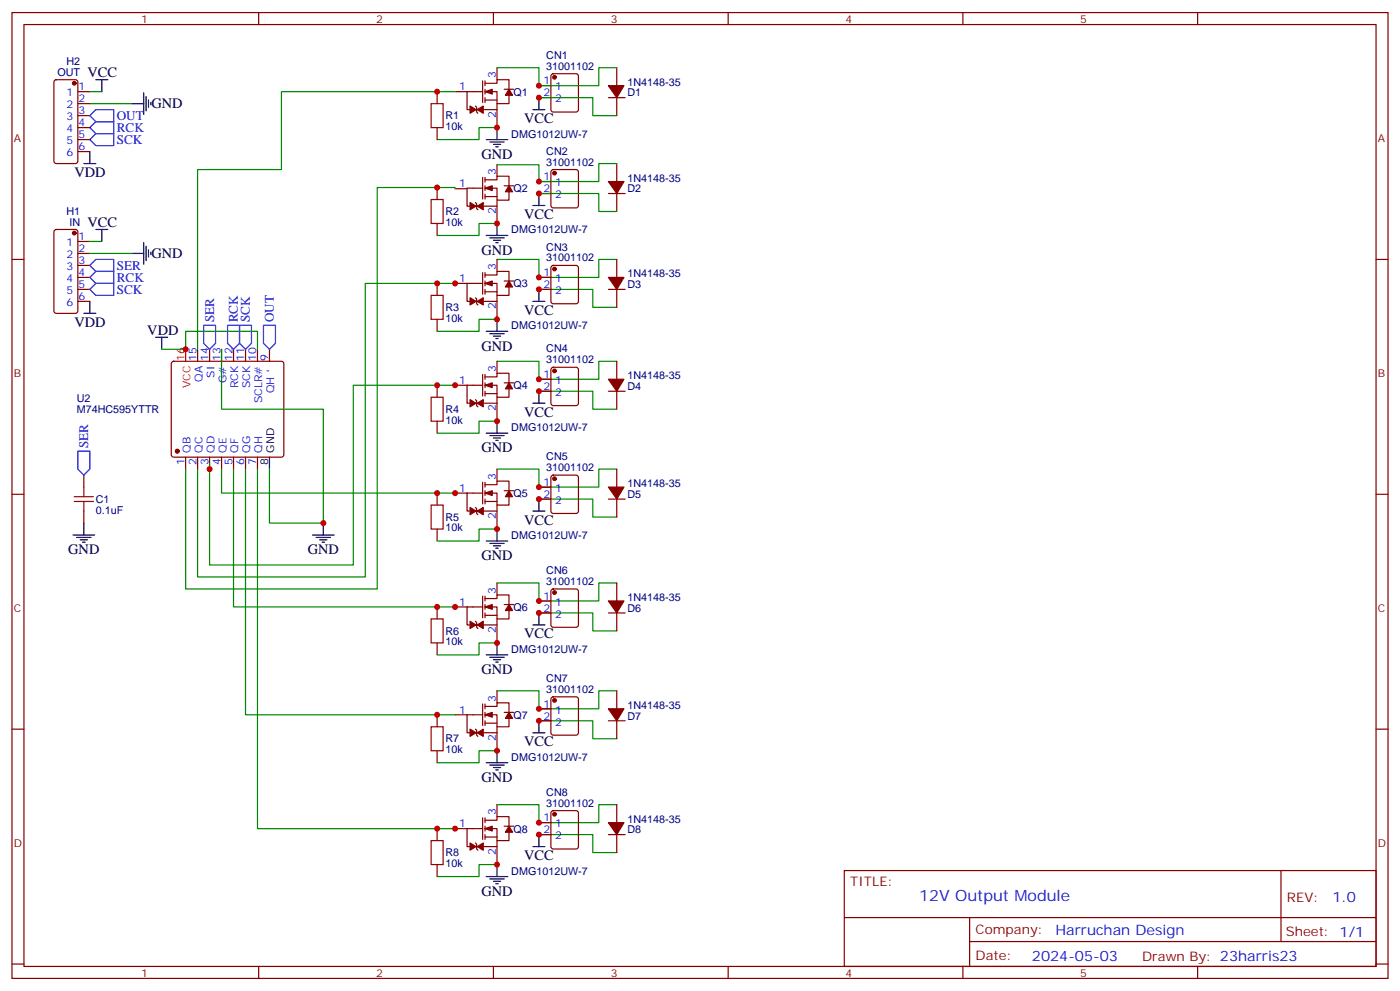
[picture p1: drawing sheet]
<svg xmlns="http://www.w3.org/2000/svg" width="412mm" height="292mm" viewBox="0 0 412 292" stroke-linecap="round" stroke-linejoin="round" font-family="sans-serif">
<g fill="none" stroke="#870000" stroke-width=".35">
<path d="M3.5 3.7h405.4v284.3h-405.4zM7.1 7.2h398.2v277.3h-398.2zM76.2 3.7v3.5M145.3 3.7v3.5M146.4 19.9v3.6M181.7 19.9v5.3M214.5 3.7v3.5M283.6 3.7v3.5M352.8 3.7v3.5M16.1 23.7l.5-.2h5.6l.7 .4v23.5l-.4 .7-5.9 .1-.7-.5v-23.5zM22.9 27h3.6M22.9 30.5h3.6"/>
<path d="M22.9 34h3.6M22.9 37.6h3.6M128.8 27v3.5M128.8 37.6v3.5M134.1 27h3.5M139.3 27h2.9M142.2 23.8v6.4M142.9 24.5h3.5v-1h3.5v2.8M142.9 27h3.5v3.5h3.5v-2.5M142.9 29.5h3.5M142.9 23.8v1.4M142.9 26.3v1.4"/>
<path d="M142.9 28.8v1.4M146.4 30.5v7.1M148.5 26.3h2.8M158.7 28.8h3.6M158.7 25.2h3.6M162.5 21.9l.5-.2h6.7l.5 .2 .2 .5v9.9l-.2 .5-.5 .2h-6.7l-.5-.2-.2-.5v-9.9zM179.2 28.8h4.9M181.7 28.8v5.2M22.9 41.1h3.6M22.9 44.6h3.6M128.8 55.2v3.5M134.1 55.6h3.5"/>
<path d="M139.3 55.4h2.9M142.2 52.2v6.4M142.9 52.9h3.5v-1h3.5v2.8M142.9 55.4h3.5v3.5h3.5v-2.4M142.9 52.2v1.4M142.9 54.7v1.4M142.9 57.2v1.4M142.9 57.9h3.5M146.4 48.5v3.5M146.4 59.1v7M148.5 54.7h2.8M158.7 57h3.6"/>
<path d="M158.7 53.4h3.6M162.5 50.1l.5-.2h6.7l.5 .2 .2 .5v9.9l-.2 .5-.5 .2h-6.7l-.5-.2-.2-.5v-9.9zM179.2 57h4.9M181.7 48.2v5.2M181.7 57v5.3M3.5 76.4h3.6M16.1 67.8l.5-.2h5.6l.7 .4v23.5l-.4 .7-5.9 .1-.7-.5v-23.5zM22.9 71.1h3.6M22.9 74.6h3.6M22.9 78.1h3.6M128.8 65.8v3.5M146.4 76.4v3.5"/>
<path d="M162.5 78.3l.5-.2h6.7l.5 .2 .2 .5v9.9l-.2 .5-.5 .2h-6.7l-.5-.2-.2-.5v-9.9zM181.7 76.4v5.3M405.3 76.4h3.6M22.9 81.7h3.6M22.9 85.2h3.6M22.9 88.7h3.6M128.8 83.4v3.6M128.8 94v3.5M134.1 83.4h3.5M139.3 83.4h2.9M142.2 80.3v6.3M142.9 81h3.5v-1.1h3.5v2.8"/>
<path d="M142.9 83.4h3.5v3.6h3.5v-2.5M142.9 80.3v1.4M142.9 82.7v1.4M142.9 85.2v1.4M142.9 85.9h3.5M146.4 87v7M148.5 82.7h2.8M158.7 81.7h3.6M158.7 85.2h3.6M179.2 85.2h4.9M181.7 85.2v5.3M50.7 106.6l.5-.2h31.7l.5 .2 .2 .5v26.8l-.2 .5-.5 .2h-31.7l-.5-.2-.3-.5v-26.8z"/>
<path d="M58.2 102.8v3.6M61.7 102.8v3.6M65.3 102.8v3.6M68.8 102.8v3.6M72.3 102.8v3.6M75.8 102.8v3.6M79.4 102.8v3.6M128.8 113.4v3.5M134.1 113.4h3.5M139.3 113.4h2.9M142.2 110.2v6.4M142.9 110.9h3.5v-1h3.5v2.8"/>
<path d="M142.9 113.4h3.5v3.5h3.5v-2.4M142.9 110.2v1.5M142.9 112.7v1.4M142.9 115.2v1.4M142.9 115.9h3.5M146.4 106.4v3.5M146.4 116.9v7.1M148.5 112.7h2.8M158.7 111.7h3.6M158.7 115.2h3.6M162.5 108.3l.5-.2h6.7l.5 .2 .2 .5v9.9l-.2 .5-.5 .2h-6.7l-.5-.2-.2-.5v-9.9zM179.2 115.2h4.9"/>
<path d="M181.7 106.4v5.3M181.7 115.2v5.3M24.7 139.9v3.5M54.7 134.6v3.5M58.2 134.6v3.5M61.7 134.6v3.5M65.3 134.6v3.5M68.8 134.6v3.5M72.3 134.6v3.5M75.8 134.6v3.5M128.8 124v3.5M146.4 138.1v3.5"/>
<path d="M181.7 138.1v5.3M3.5 145.5h3.6M24.7 150.5v3.5M128.8 145.2v3.5M128.8 155.8v3.5M134.1 145.2h3.5M139.3 145.2h2.9M142.2 142v6.3M142.9 142.7h3.5v-1.1h3.5v2.9M142.9 145.2h3.5v3.5h3.5v-2.5M142.9 142v1.4M142.9 144.5v1.4"/>
<path d="M142.9 146.9v1.4M142.9 147.6h3.5M146.4 148.7v7.1M148.5 144.5h2.8M158.7 143.4h3.6M158.7 146.9h3.6M162.5 140.1l.5-.2h6.7l.5 .2 .2 .5v9.9l-.2 .5-.5 .2h-6.7l-.5-.3-.2-.4v-9.9zM179.2 146.9h4.9M181.7 146.9v5.3M405.3 145.5h3.6M128.8 178.7v3.5M134.1 178.7h3.5"/>
<path d="M139.3 178.7h2.9M142.2 175.5v6.4M142.9 176.2h3.5v-1h3.5v2.8M142.9 178.7h3.5v3.5h3.5v-2.5M142.9 175.5v1.4M142.9 178v1.4M146.4 171.6v3.6M148.5 178h2.8M158.7 176.9h3.6M162.5 173.6l.5-.2h6.7l.5 .2 .2 .5v9.9l-.2 .5-.5 .2h-6.7l-.5-.3-.2-.4v-9.9zM181.7 171.6v5.3M128.8 189.3v3.5"/>
<path d="M142.9 180.4v1.5M142.9 181.2h3.5M146.4 182.2v7.1M158.7 180.4h3.6M179.2 180.4h4.9M181.7 180.4v5.3M3.5 214.7h3.6M128.8 210.4v3.6M134.1 210.4h3.5M139.3 210.4h2.9M142.2 207.3v6.3M142.9 208h3.5v-1.1h3.5v2.8"/>
<path d="M142.9 210.4h3.5v3.6h3.5v-2.5M142.9 207.3v1.4M142.9 209.7v1.4M142.9 212.2v1.4M142.9 212.9h3.5M146.4 203.4v3.5M146.4 214v7M148.5 209.7h2.8M158.7 208.7h3.6M158.7 212.2h3.6M162.5 205.3l.5-.2h6.7l.5 .2 .2 .5v9.9l-.2 .5-.5 .2h-6.7l-.5-.2-.2-.5v-9.9zM179.2 212.2h4.9"/>
<path d="M181.7 203.4v5.3M181.7 212.2v5.3M405.3 214.7h3.6M128.8 221v3.5M146.4 236.9v3.5M162.5 238.9l.5-.2h6.7l.5 .2 .2 .5v9.8l-.2 .5-.5 .2h-6.7l-.5-.2-.2-.5v-9.8zM181.7 236.9v5.3M128.8 243.9v3.6M128.8 254.5v3.6M134.1 243.9h3.5M139.3 243.9h2.9M142.2 240.8v6.3"/>
<path d="M142.9 241.5h3.5v-1.1h3.5v2.8M142.9 243.9h3.5v3.6h3.5v-2.5M142.9 240.8v1.4M142.9 243.2v1.5M142.9 245.7v1.4M142.9 246.4h3.5M146.4 247.5v7M148.5 243.2h2.8M158.7 242.2h3.6M158.7 245.7h3.6M179.2 245.7h4.9M181.7 245.7v5.3"/>
<path d="M248.7 256.3h156.6v28.2h-156.6zM377.3 256.3v20.9M248.7 270.1h156.5M285.6 277.2h119.6M285.6 270.1v14.2M3.5 283.8h3.6M76.2 284.5v3.5M145.3 284.5v3.5M214.5 284.5v3.5M283.6 284.5v3.5M352.8 284.5v3.5M405.3 283.8h3.6"/>
</g>
<path d="M54.7 102.8v3.6" fill="none" stroke="#f00" stroke-width=".35"/>
<g fill="none" stroke="#000" stroke-width=".35">
<path d="M28.2 23.5h3.5M30 23.5v3.5M38.8 30.5h3.5M42.3 27.3v6.4M43 28.4v4.2M43.7 29.5v2.1M44.4 30.2v.7M146.4 37.6v3.5M157 32.3h3.5M158.7 28.8v3.5M24.7 48.2h3.5M26.5 44.6v3.6"/>
<path d="M143.2 41.1h6.4M144.3 41.8h4.2M145.3 42.5h2.2M146 43.2h.8M158.7 57v3.5M28.2 67.6h3.5M30 67.6v3.5M38.8 74.6h3.5M42.3 71.4v6.4M43 72.5v4.2M43.7 73.6v2.1M44.4 74.3v.7"/>
<path d="M143.2 69.3h6.4M144.3 70h4.2M145.3 70.7h2.2M146 71.4h.8M146.4 65.8v3.5M157 60.5h3.5M24.7 92.3h3.5M26.5 88.7v3.6M45.9 99.3h3.5M47.6 99.3v3.5M143.2 97.5h6.4M144.3 98.2h4.2"/>
<path d="M145.3 99h2.2M146 99.7h.8M146.4 94v3.5M157 88.7h3.5M158.7 85.2v3.5M157 118.7h3.5M158.7 115.2v3.5M79.4 134.6v3.5M143.2 127.5h6.4M144.3 128.2h4.2M145.3 128.9h2.2M146 129.6h.8"/>
<path d="M146.4 124v3.5M21.5 157.5h6.4M22.6 158.2h4.2M23.6 158.9h2.2M24.3 159.6h.7M24.7 154v3.5M92.1 157.5h6.3M93.1 158.2h4.3M94.2 158.9h2.1M94.9 159.6h.7M95.2 154v3.5M143.2 159.3h6.4"/>
<path d="M144.3 160h4.2M146.4 155.8v3.5M157 150.5h3.5M158.7 146.9v3.6M145.3 160.7h2.2M146 161.4h.8M143.2 192.8h6.4M144.3 193.5h4.2M145.3 194.2h2.2M146 194.9h.8M146.4 189.3v3.5M157 184h3.5"/>
<path d="M158.7 180.4v3.6M157 215.7h3.5M158.7 212.2v3.5M143.2 224.5h6.4M144.3 225.2h4.2M145.3 226h2.2M146 226.7h.8M146.4 221v3.5M143.2 258.1h6.4M144.3 258.8h4.2M145.3 259.5h2.2M146.4 254.5v3.6"/>
<path d="M157 249.2h3.5M158.7 245.7v3.5M146 260.2h.8"/>
</g>
<g fill="#870000" stroke="#870000" stroke-width=".35">
<path d="M142.9 27l2.1-.7v1.4z"/>
<path d="M149.9 26.3l1.1 1.7h-2.1z"/>
<path d="M140.6 32.3l1.7-1.1v2.1z"/>
<path d="M138.5 31.2l1.7 1.1-1.7 1z"/>
<path d="M142.9 55.4l2.1-.7v1.4z"/>
<path d="M149.9 54.7l1.1 1.8h-2.1z"/>
<path d="M140.6 60.7l1.7-1.1v2.2z"/>
<path d="M138.5 59.6l1.7 1.1-1.7 1.1z"/>
<path d="M179.2 25.2h4.6l-2.1 3.6z"/>
<path d="M179.2 53.4h4.6l-2.1 3.6z"/>
<path d="M179.2 81.7h4.6l-2.1 3.5z"/>
<path d="M142.9 83.4l2.1-.7v1.4z"/>
<path d="M149.9 82.7l1.1 1.8h-2.1z"/>
<path d="M140.6 88.7l1.7-1v2.1z"/>
<path d="M138.5 87.7l1.7 1-1.7 1.1z"/>
<path d="M179.2 111.7h4.6l-2.1 3.5z"/>
<path d="M142.9 113.4l2.1-.7v1.4z"/>
<path d="M149.9 112.7l1.1 1.8h-2.1z"/>
<path d="M140.6 118.7l1.7-1v2.1z"/>
<path d="M138.5 117.7l1.7 1-1.7 1.1z"/>
<path d="M179.2 143.4h4.6l-2.1 3.5z"/>
<path d="M142.9 145.2l2.1-.7v1.4z"/>
<path d="M149.9 144.5l1.1 1.7h-2.1z"/>
<path d="M140.6 150.5l1.7-1.1v2.1z"/>
<path d="M138.5 149.4l1.7 1.1-1.7 1z"/>
<path d="M179.2 176.9h4.6l-2.1 3.5z"/>
<path d="M142.9 178.7l2.1-.7v1.4z"/>
<path d="M149.9 178l1.1 1.7h-2.1z"/>
<path d="M140.6 184l1.7-1.1v2.1z"/>
<path d="M138.5 182.9l1.7 1.1-1.7 1z"/>
<path d="M179.2 208.7h4.6l-2.1 3.5z"/>
<path d="M142.9 210.4l2.1-.7v1.4z"/>
<path d="M149.9 209.7l1.1 1.8h-2.1z"/>
<path d="M140.6 215.7l1.7-1v2.1z"/>
<path d="M138.5 214.7l1.7 1-1.7 1.1z"/>
<path d="M179.2 242.2h4.6l-2.1 3.5z"/>
<path d="M142.9 243.9l2.1-.7v1.5z"/>
<path d="M149.9 243.2l1.1 1.8h-2.1z"/>
<path d="M140.6 249.2l1.7-1v2.1z"/>
<path d="M138.5 248.2l1.7 1-1.7 1.1z"/>
<circle cx="52.2" cy="132.8" r=".53"/>
<circle cx="163.3" cy="22.8" r=".53"/>
<circle cx="163.3" cy="51" r=".53"/>
<circle cx="163.3" cy="79.2" r=".53"/>
<circle cx="163.3" cy="109.2" r=".53"/>
<circle cx="163.3" cy="140.9" r=".53"/>
<circle cx="163.3" cy="174.4" r=".53"/>
<circle cx="163.3" cy="206.2" r=".53"/>
<circle cx="163.3" cy="239.7" r=".53"/>
<circle cx="21.9" cy="68.6" r=".53"/>
<circle cx="21.9" cy="24.5" r=".53"/>
</g>
<g fill="none" stroke="#008700" stroke-width=".35">
<path d="M146.4 19.9h12.3v5.3h17.7v-5.3h5.3M26.5 30.5h12.3M26.5 27h3.5M134.1 27h-51.2v22.9h-24.7v52.9M146.4 37.6h-5.3v3.5h-12.3M158.7 28.8h15.9v5.2h7.1M134.1 55.6v-.4h-23v118.2h-56.4v-35.3M158.7 57h17.7v5.3h5.3M181.7 48.2h-5.3v5.2h-17.7v-4.9h-12.3M26.5 71.1h3.5M26.5 74.6h12.3M146.4 66.1v-.3h-5.3v3.5h-12.3"/>
<path d="M146.4 76.4h12.3v5.3h17.7v-5.3h5.3M134.1 84.1v-.7h-26.5v86.5h-49.4v-31.8M146.4 94h-5.3v3.5h-12.3M158.7 85.2h15.9v5.3h7.1M47.6 102.8h7.1v-5.3h21.1v5.3M65.3 102.8v17.7h29.9v33.5h-15.8v-15.9M134.1 112.7v.7h-30v52.9h-42.4v-30M146.4 106.4h12.3v5.3h17.7v-5.3h5.3M158.7 115.2h15.9v5.3h7.1M65.3 138.1v7.1h68.8v.3M68.8 138.1v40.6h65.3v.3M72.3 138.1v72.3h61.8"/>
<path d="M75.8 138.1v105.8h58.3v.4M146.4 124h-5.3v3.5h-12.3M146.4 138.1h12.3v5.3h17.7v-5.3h5.3M146.4 155.8h-5.3v3.5h-12.3M158.7 146.9h15.9v5.3h7.1M146.4 171.6h12.3v5.3h17.7v-5.3h5.3M146.4 189.3h-5.3v3.5h-12.3M158.7 180.4h15.9v5.3h7.1M146.4 203.4h12.3v5.3h17.7v-5.3h5.3M158.7 212.2h15.9v5.3h7.1M146.4 221h-5.3v3.5h-12.3M146.4 236.9h12.3v5.3h17.7v-5.3h5.3"/>
<path d="M146.4 254.5h-5.3v3.6h-12.3M158.7 245.7h15.9v5.3h7.1"/>
</g>
<g fill="none" stroke="#600" stroke-width=".35">
<path d="M139.3 27h-1.7v5.3h.7M140.1 31.2l.3 .4v1.4l.4 .3M142.5 32.3h3.9M139.3 55.4h-1.7v5.3h.7M140.1 59.6l.3 .4v1.4l.4 .4M142.5 60.7h3.9M139.3 83.4h-1.7v5.3h.7M140.1 87.7l.3 .3v1.4l.4 .4M142.5 88.7h3.9M139.3 113.4h-1.7v5.3h.7M140.1 117.7l.3 .3v1.4l.4 .4M142.5 118.7h3.9"/>
<path d="M139.3 145.2h-1.7v5.3h.7M140.1 149.4l.3 .4v1.4l.4 .3M142.5 150.5h3.9M139.3 178.7h-1.7v5.3h.7M140.1 182.9l.3 .4v1.4l.4 .3M142.5 184h3.9M139.3 210.4h-1.7v5.3h.7M140.1 214.7l.3 .3v1.4l.4 .4M142.5 215.7h3.9M139.3 243.9h-1.7v5.3h.7M140.1 248.2l.3 .3v1.4l.4 .4M142.5 249.2h3.9"/>
</g>
<path d="M127 30.5h3.5v7.1h-3.5zM127 58.7h3.5v7.1h-3.5zM127 87h3.5v7h-3.5zM127 116.9h3.5v7.1h-3.5zM21.9 147.6h5.6M21.9 146.2h5.6M24.7 143.4v2.8M24.7 147.6v2.9M127 148.7h3.5v7.1h-3.5zM127 182.2h3.5v7.1h-3.5zM127 214h3.5v7h-3.5zM127 247.5h3.5v7h-3.5z" fill="none" stroke="#a10000" stroke-width=".35"/>
<path d="M26.5 34l1.7-1.7h5.3v3.5h-5.3zM28.2 35.8h5.3v3.5h-5.3l-1.7-1.7zM26.5 41.1l1.7-1.8h5.3v3.6h-5.3zM26.5 78.1l1.7-1.7h5.3v3.5h-5.3zM26.5 81.7l1.7-1.8h5.3v3.5h-5.3zM26.5 85.2l1.7-1.8h5.3v3.6h-5.3zM60 95.8h3.5v5.3l-1.8 1.7-1.7-1.7zM67 95.8h3.6v5.3l-1.8 1.7-1.8-1.7zM70.6 95.8h3.5v5.3l-1.8 1.7-1.7-1.7zM77.6 95.8h3.5v5.3l-1.7 1.7-1.8-1.7zM22.9 132.8h3.6v5.3l-1.8 1.8-1.8-1.8z" fill="none" stroke="#00f" stroke-width=".35"/>
<g fill="#c00">
<circle cx="146.4" cy="37.6" r=".88"/>
<circle cx="95.3" cy="154" r=".88"/>
<circle cx="61.7" cy="138.1" r=".88"/>
<circle cx="54.7" cy="102.8" r=".88"/>
<circle cx="128.8" cy="27" r=".88"/>
<circle cx="128.8" cy="55.2" r=".88"/>
<circle cx="158.8" cy="53.4" r=".88"/>
<circle cx="158.8" cy="57" r=".88"/>
<circle cx="158.8" cy="28.8" r=".88"/>
<circle cx="158.8" cy="25.2" r=".88"/>
<circle cx="146.4" cy="65.8" r=".88"/>
<circle cx="158.8" cy="81.7" r=".88"/>
<circle cx="158.8" cy="85.2" r=".88"/>
<circle cx="128.8" cy="83.4" r=".88"/>
<circle cx="146.4" cy="94" r=".88"/>
<circle cx="134.1" cy="83.4" r=".88"/>
<circle cx="158.8" cy="111.7" r=".88"/>
<circle cx="158.8" cy="115.2" r=".88"/>
<circle cx="128.8" cy="113.4" r=".88"/>
<circle cx="146.4" cy="124" r=".88"/>
<circle cx="134.1" cy="113.4" r=".88"/>
<circle cx="158.8" cy="143.4" r=".88"/>
<circle cx="158.8" cy="146.9" r=".88"/>
<circle cx="128.8" cy="145.2" r=".88"/>
<circle cx="146.4" cy="155.8" r=".88"/>
<circle cx="134.1" cy="145.2" r=".88"/>
<circle cx="158.8" cy="176.9" r=".88"/>
<circle cx="158.8" cy="180.4" r=".88"/>
<circle cx="128.8" cy="178.7" r=".88"/>
<circle cx="146.4" cy="189.3" r=".88"/>
<circle cx="134.1" cy="178.7" r=".88"/>
<circle cx="158.8" cy="208.7" r=".88"/>
<circle cx="158.8" cy="212.2" r=".88"/>
<circle cx="128.8" cy="210.4" r=".88"/>
<circle cx="146.4" cy="221" r=".88"/>
<circle cx="158.8" cy="242.2" r=".88"/>
<circle cx="158.8" cy="245.7" r=".88"/>
<circle cx="128.8" cy="243.9" r=".88"/>
<circle cx="146.4" cy="254.5" r=".88"/>
<circle cx="134.1" cy="243.9" r=".88"/>
</g>
<text font-size="4.6" fill="#00f" x="270.8" y="265.3">12V Output Module</text>
<g font-size="4.2">
<text x="25.8" y="22.8">VCC</text>
<text x="44.6" y="31.9">GND</text>
<text x="154.4" y="36.2">VCC</text>
<text x="141.8" y="46.7">GND</text>
<text x="22" y="52">VDD</text>
<text x="154.4" y="64.5">VCC</text>
<text x="25.8" y="66.9">VCC</text>
<text x="44.6" y="76">GND</text>
<text x="141.8" y="75">GND</text>
<text x="154.4" y="92.7">VCC</text>
<text x="22" y="96.1">VDD</text>
<text x="43.4" y="98.6">VDD</text>
<text x="141.8" y="103.2">GND</text>
<text x="154.4" y="122.7">VCC</text>
<text x="141.8" y="133.2">GND</text>
<text x="154.4" y="154.4">VCC</text>
<text x="20.1" y="163.2">GND</text>
<text x="90.7" y="163.2">GND</text>
<text x="141.8" y="164.9">GND</text>
<text x="154.4" y="187.9">VCC</text>
<text x="141.8" y="198.4">GND</text>
<text x="154.4" y="219.7">VCC</text>
<text x="141.8" y="230.2">GND</text>
<text x="154.4" y="253.2">VCC</text>
<text x="141.8" y="263.7">GND</text>
</g>
<g font-size="4.2" fill="#00f">
<text x="392.5" y="265.6">1.0</text>
<text x="310.9" y="275.1">Harruchan Design</text>
<text x="304" y="282.9">2024-05-03</text>
</g>
<g font-size="3.9" fill="#00f">
<text x="34.4" y="35.3">OUT</text>
<text x="34.4" y="38.9">RCK</text>
<text x="34.4" y="42.4">SCK</text>
<text x="34.4" y="79.4">SER</text>
<text x="34.4" y="83">RCK</text>
<text x="34.4" y="86.5">SCK</text>
<text x="63" y="94.9" transform="rotate(-90 63 94.9)">SER</text>
<text x="70.1" y="94.9" transform="rotate(-90 70.1 94.9)">RCK</text>
<text x="73.6" y="94.9" transform="rotate(-90 73.6 94.9)">SCK</text>
<text x="80.7" y="94.9" transform="rotate(-90 80.7 94.9)">OUT</text>
<text x="26" y="131.9" transform="rotate(-90 26 131.9)">SER</text>
</g>
<g font-size="3.9" fill="#800">
<text x="250.5" y="260.9">TITLE:</text>
<text x="379.1" y="265.6">REV:</text>
<text x="287.4" y="275.1">Company:</text>
<text x="378.7" y="275.7">Sheet: 1/1</text>
<text x="287.4" y="282.8">Date:</text>
<text x="336.4" y="282.8">Drawn By: 23harris23</text>
</g>
<g font-size="3.2" fill="#800">
<text x="41.6" y="6.7">1</text>
<text x="110.8" y="6.7">2</text>
<text x="179.9" y="6.7">3</text>
<text x="249.1" y="6.7">4</text>
<text x="318.2" y="6.7">5</text>
<text x="4.1" y="41.8">A</text>
<text x="405.9" y="41.8">A</text>
<text x="4.1" y="110.9">B</text>
<text x="405.9" y="110.9">B</text>
<text x="4.1" y="180.1">C</text>
<text x="405.9" y="180.1">C</text>
<text x="4.1" y="249.2">D</text>
<text x="405.9" y="249.2">D</text>
<text x="41.6" y="287.5">1</text>
<text x="110.8" y="287.5">2</text>
<text x="179.9" y="287.5">3</text>
<text x="249.1" y="287.5">4</text>
<text x="318.2" y="287.5">5</text>
</g>
<g font-size="3.2" fill="#000080">
<text x="160.9" y="17.3">CN1</text>
<text x="16.9" y="22.4">OUT</text>
<text x="19.6" y="19.2">H2</text>
<text x="160.9" y="20.5">31001102</text>
<text x="151.3" y="28.2">Q1</text>
<text x="184.9" y="25.2">1N4148-35</text>
<text x="184.9" y="28.4">D1</text>
<text x="131.2" y="35.1">R1</text>
<text x="131.2" y="38.3">10k</text>
<text x="150.6" y="40.5">DMG1012UW-7</text>
<text x="160.9" y="45.5">CN2</text>
<text x="160.9" y="48.8">31001102</text>
<text x="184.9" y="53.4">1N4148-35</text>
<text x="151.3" y="56.4">Q2</text>
<text x="184.9" y="56.6">D2</text>
<text x="19.6" y="63.3">H1</text>
<text x="131.2" y="63.3">R2</text>
<text x="20.5" y="66.5">IN</text>
<text x="131.2" y="66.5">10k</text>
<text x="150.6" y="68.7">DMG1012UW-7</text>
<text x="160.9" y="77">31001102</text>
<text x="160.9" y="73.8">CN3</text>
<text x="184.9" y="81.7">1N4148-35</text>
<text x="151.3" y="84.6">Q3</text>
<text x="184.9" y="84.8">D3</text>
<text x="131.2" y="94.7">10k</text>
<text x="131.2" y="91.5">R3</text>
<text x="150.6" y="97">DMG1012UW-7</text>
<text x="160.9" y="107">31001102</text>
<text x="160.9" y="103.7">CN4</text>
<text x="184.9" y="111.7">1N4148-35</text>
<text x="22.6" y="118.4">U2</text>
<text x="151.3" y="114.6">Q4</text>
<text x="184.9" y="114.8">D4</text>
<text x="22.6" y="121.6">M74HC595YTTR</text>
<text x="131.2" y="124.7">10k</text>
<text x="131.2" y="121.5">R4</text>
<text x="150.6" y="126.9">DMG1012UW-7</text>
<text x="160.9" y="135.5">CN5</text>
<text x="160.9" y="138.7">31001102</text>
<text x="184.9" y="143.4">1N4148-35</text>
<text x="28.2" y="148.1">C1</text>
<text x="151.3" y="146.3">Q5</text>
<text x="184.9" y="146.6">D5</text>
<text x="28.2" y="151.3">0.1uF</text>
<text x="131.2" y="153.3">R5</text>
<text x="131.2" y="156.5">10k</text>
<text x="150.6" y="158.7">DMG1012UW-7</text>
<text x="160.9" y="172.2">31001102</text>
<text x="160.9" y="169">CN6</text>
<text x="151.3" y="179.9">Q6</text>
<text x="184.9" y="176.9">1N4148-35</text>
<text x="184.9" y="180.1">D6</text>
<text x="131.2" y="190">10k</text>
<text x="131.2" y="186.8">R6</text>
<text x="150.6" y="192.2">DMG1012UW-7</text>
<text x="160.9" y="204">31001102</text>
<text x="160.9" y="200.8">CN7</text>
<text x="184.9" y="208.7">1N4148-35</text>
<text x="151.3" y="211.6">Q7</text>
<text x="184.9" y="211.8">D7</text>
<text x="131.2" y="221.7">10k</text>
<text x="131.2" y="218.5">R7</text>
<text x="150.6" y="224">DMG1012UW-7</text>
<text x="160.9" y="237.5">31001102</text>
<text x="160.9" y="234.3">CN8</text>
<text x="151.3" y="245.1">Q8</text>
<text x="184.9" y="242.2">1N4148-35</text>
<text x="184.9" y="245.4">D8</text>
<text x="131.2" y="255.2">10k</text>
<text x="131.2" y="252.1">R8</text>
<text x="150.6" y="257.5">DMG1012UW-7</text>
</g>
<g font-size="3.2" fill="#00f">
<text x="146" y="23.1" transform="rotate(-90 146 23.1)">3</text>
<text x="19.6" y="28.4">1</text>
<text x="23.1" y="26.6">1</text>
<text x="135.2" y="26.6">1</text>
<text x="160.1" y="24.9">1</text>
<text x="160.1" y="28.4">2</text>
<text x="163.6" y="26.6">1</text>
<text x="19.6" y="31.9">2</text>
<text x="19.6" y="35.5">3</text>
<text x="23.1" y="30.2">2</text>
<text x="23.1" y="33.7">3</text>
<text x="146" y="34.6" transform="rotate(-90 146 34.6)">2</text>
<text x="163.6" y="30.2">2</text>
<text x="19.6" y="39">4</text>
<text x="23.1" y="37.2">4</text>
<text x="23.1" y="40.7">5</text>
<text x="19.6" y="42.5">5</text>
<text x="19.6" y="46">6</text>
<text x="23.1" y="44.3">6</text>
<text x="146" y="51.5" transform="rotate(-90 146 51.5)">3</text>
<text x="160.1" y="53.1">1</text>
<text x="135.2" y="55.1">1</text>
<text x="160.1" y="56.6">2</text>
<text x="163.6" y="54.9">1</text>
<text x="163.6" y="58.4">2</text>
<text x="146" y="63.1" transform="rotate(-90 146 63.1)">2</text>
<text x="23.1" y="70.7">1</text>
<text x="19.6" y="72.5">1</text>
<text x="19.6" y="76">2</text>
<text x="23.1" y="74.3">2</text>
<text x="23.1" y="77.8">3</text>
<text x="19.6" y="79.6">3</text>
<text x="19.6" y="83.1">4</text>
<text x="23.1" y="81.3">4</text>
<text x="135.2" y="83.1">1</text>
<text x="146" y="79.6" transform="rotate(-90 146 79.6)">3</text>
<text x="160.1" y="81.3">1</text>
<text x="163.6" y="83.1">1</text>
<text x="19.6" y="86.6">5</text>
<text x="23.1" y="84.8">5</text>
<text x="23.1" y="88.4">6</text>
<text x="160.1" y="84.8">2</text>
<text x="163.6" y="86.6">2</text>
<text x="19.6" y="90.1">6</text>
<text x="146" y="91.1" transform="rotate(-90 146 91.1)">2</text>
<text x="57.9" y="106.2" transform="rotate(-90 57.9 106.2)">15</text>
<text x="61.4" y="106.2" transform="rotate(-90 61.4 106.2)">14</text>
<text x="64.9" y="106.2" transform="rotate(-90 64.9 106.2)">13</text>
<text x="68.4" y="106.2" transform="rotate(-90 68.4 106.2)">12</text>
<text x="72" y="106.2" transform="rotate(-90 72 106.2)">11</text>
<text x="75.5" y="106.2" transform="rotate(-90 75.5 106.2)">10</text>
<text x="79" y="106.2" transform="rotate(-90 79 106.2)">9</text>
<text x="59.6" y="112.3" transform="rotate(-90 59.6 112.3)">QA</text>
<text x="63.1" y="111.2" transform="rotate(-90 63.1 111.2)">SI</text>
<text x="66.7" y="112.7" transform="rotate(-90 66.7 112.7)">G#</text>
<text x="135.2" y="113.1">1</text>
<text x="146" y="109.5" transform="rotate(-90 146 109.5)">3</text>
<text x="160.1" y="111.3">1</text>
<text x="163.6" y="113.1">1</text>
<text x="70.2" y="114.3" transform="rotate(-90 70.2 114.3)">RCK</text>
<text x="73.7" y="114.3" transform="rotate(-90 73.7 114.3)">SCK</text>
<text x="77.3" y="118.6" transform="rotate(-90 77.3 118.6)">SCLR#</text>
<text x="80.8" y="115.7" transform="rotate(-90 80.8 115.7)">QH</text>
<text x="160.1" y="114.8">2</text>
<text x="163.6" y="116.6">2</text>
<text x="146" y="121.1" transform="rotate(-90 146 121.1)">2</text>
<text x="54.3" y="136.8" transform="rotate(-90 54.3 136.8)">1</text>
<text x="56.1" y="133.3" transform="rotate(-90 56.1 133.3)">QB</text>
<text x="57.9" y="136.8" transform="rotate(-90 57.9 136.8)">2</text>
<text x="59.6" y="133.3" transform="rotate(-90 59.6 133.3)">QC</text>
<text x="61.4" y="136.8" transform="rotate(-90 61.4 136.8)">3</text>
<text x="63.1" y="133.3" transform="rotate(-90 63.1 133.3)">QD</text>
<text x="64.9" y="136.8" transform="rotate(-90 64.9 136.8)">4</text>
<text x="66.7" y="133.3" transform="rotate(-90 66.7 133.3)">QE</text>
<text x="68.4" y="136.8" transform="rotate(-90 68.4 136.8)">5</text>
<text x="70.2" y="133.3" transform="rotate(-90 70.2 133.3)">QF</text>
<text x="72" y="136.8" transform="rotate(-90 72 136.8)">6</text>
<text x="73.7" y="133.3" transform="rotate(-90 73.7 133.3)">QG</text>
<text x="75.5" y="136.8" transform="rotate(-90 75.5 136.8)">7</text>
<text x="77.3" y="133.3" transform="rotate(-90 77.3 133.3)">QH</text>
<text x="146" y="141.3" transform="rotate(-90 146 141.3)">3</text>
<text x="160.1" y="143.1">1</text>
<text x="135.2" y="144.8">1</text>
<text x="160.1" y="146.6">2</text>
<text x="163.6" y="144.8">1</text>
<text x="163.6" y="148.3">2</text>
<text x="146" y="152.8" transform="rotate(-90 146 152.8)">2</text>
<text x="135.2" y="178.3">1</text>
<text x="146" y="174.8" transform="rotate(-90 146 174.8)">3</text>
<text x="160.1" y="176.6">1</text>
<text x="163.6" y="178.3">1</text>
<text x="160.1" y="180.1">2</text>
<text x="163.6" y="181.9">2</text>
<text x="146" y="186.3" transform="rotate(-90 146 186.3)">2</text>
<text x="146" y="206.6" transform="rotate(-90 146 206.6)">3</text>
<text x="160.1" y="208.3">1</text>
<text x="135.2" y="210.1">1</text>
<text x="160.1" y="211.8">2</text>
<text x="163.6" y="210.1">1</text>
<text x="163.6" y="213.6">2</text>
<text x="146" y="218.1" transform="rotate(-90 146 218.1)">2</text>
<text x="135.2" y="243.6">1</text>
<text x="146" y="240.1" transform="rotate(-90 146 240.1)">3</text>
<text x="160.1" y="241.8">1</text>
<text x="160.1" y="245.4">2</text>
<text x="163.6" y="243.6">1</text>
<text x="146" y="251.6" transform="rotate(-90 146 251.6)">2</text>
<text x="163.6" y="247.1">2</text>
</g>
<g font-size="3.2" fill="#f00">
<text x="54.3" y="106.2" transform="rotate(-90 54.3 106.2)">16</text>
<text x="56.1" y="114.3" transform="rotate(-90 56.1 114.3)">VCC</text>
</g>
<g font-size="3.2">
<text x="79" y="136.8" transform="rotate(-90 79 136.8)">8</text>
<text x="80.8" y="133.3" transform="rotate(-90 80.8 133.3)">GND</text>
</g>
</svg>
